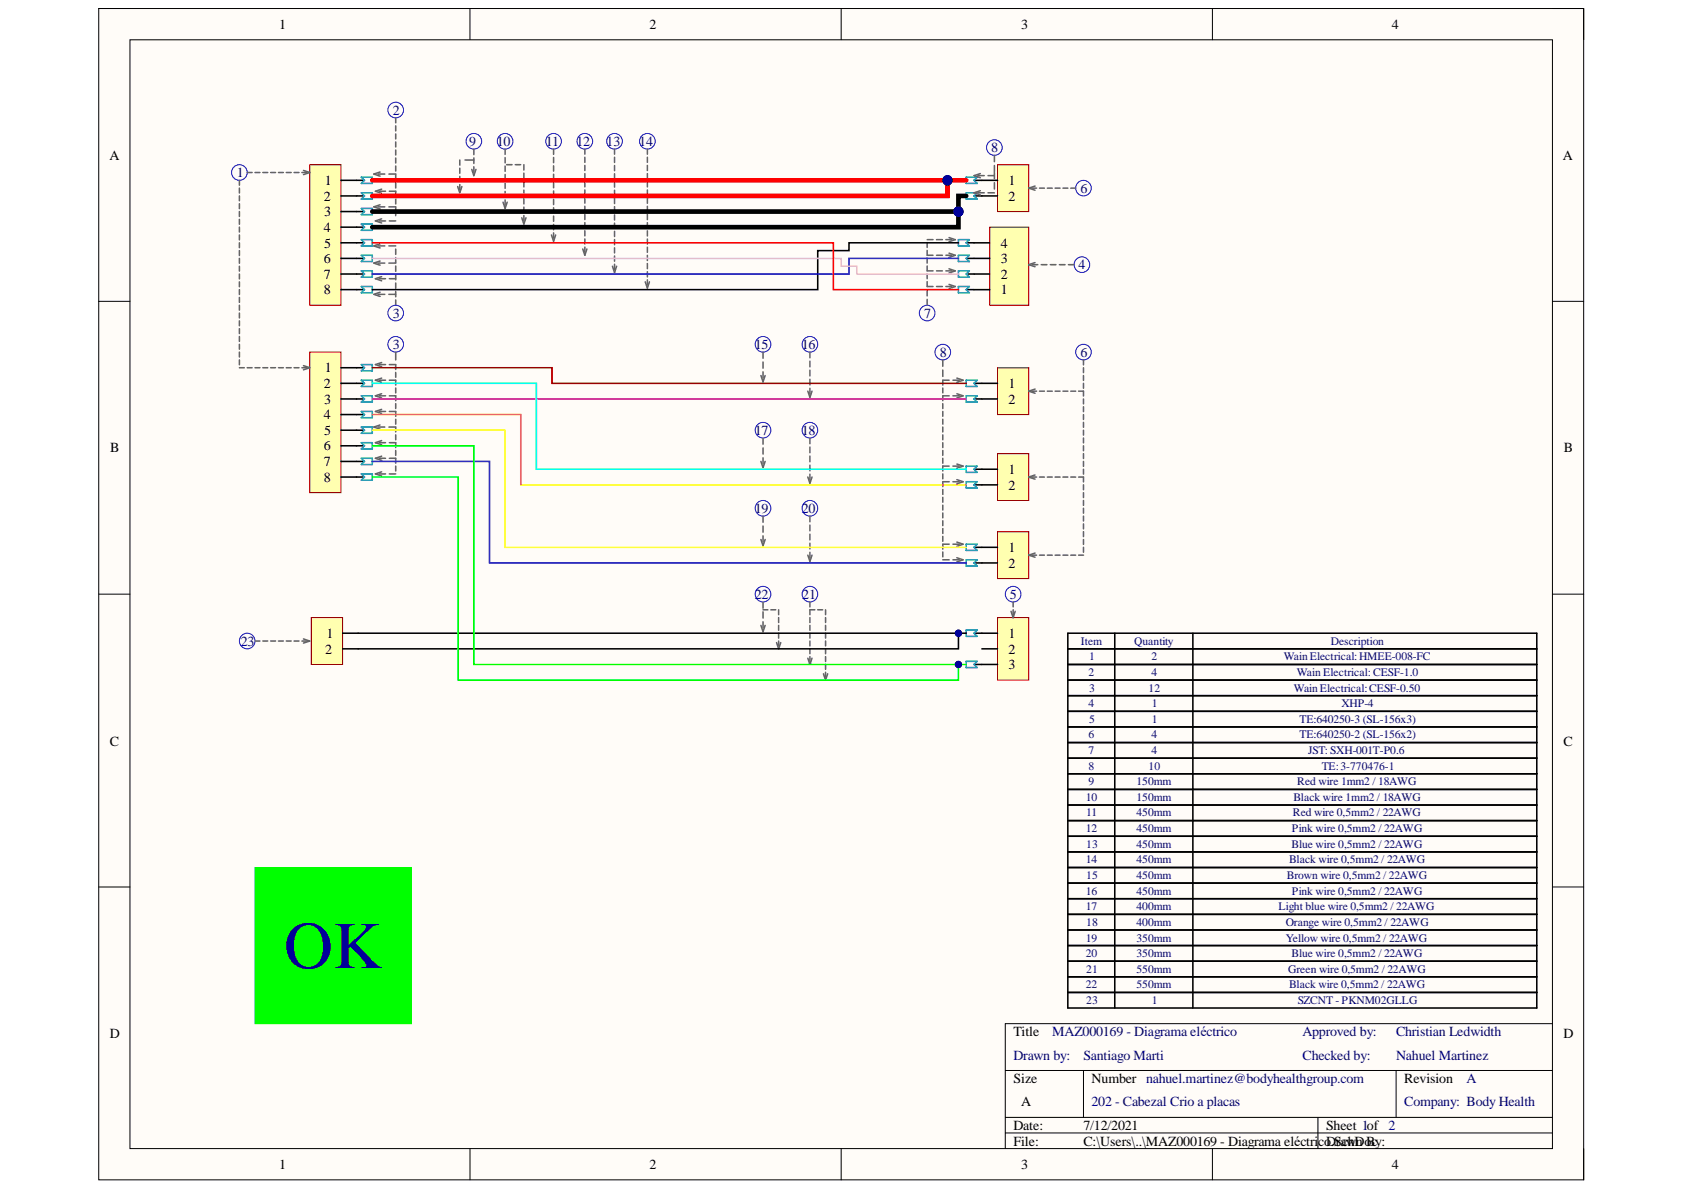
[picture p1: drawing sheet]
<svg xmlns="http://www.w3.org/2000/svg" width="297mm" height="210mm" viewBox="0 0 297 210" stroke-linecap="round" stroke-linejoin="round" font-family="sans-serif">
<path d="M17.4 1.5h261.9v206.6h-261.9z" fill-rule="evenodd" fill="#fffcf8"/>
<path d="M17.4 1.5h261.9v206.6h-261.9z" fill="none" stroke="#000" stroke-width=".18"/>
<path d="M22.9 7h250.9v195.6h-250.9z" fill-rule="evenodd" fill="#fffcf8"/>
<g fill="none" stroke="#000" stroke-width=".18">
<path d="M17.4 1.5h5.5M22.9 7h250.9v195.6h-250.9zM82.9 1.5v5.5M148.4 1.5v5.5M213.9 1.5v5.5M273.8 1.5h5.5v5.5M17.4 53.2h5.5M273.8 53.2h5.5M17.4 104.8h5.5M273.8 104.8h5.5M17.4 156.5h5.5M273.8 156.5h5.5"/>
<path d="M177.3 188.8h96.5M177.3 197.1h96.5M177.3 199.8h96.5M191.1 188.8v8.3M232.5 197.1v5.5M246.3 188.8v8.3M273.8 180.6h-96.5v22M82.9 202.6v5.5M148.4 202.6v5.5M213.9 202.6v5.5M279.3 202.6v5.5"/>
</g>
<g fill="none" stroke="#000" stroke-width=".27">
<path d="M188.4 111.7h82.7v38.6h-82.7zM188.4 114.4h82.7M188.4 117.2h82.7M188.4 120h82.7M196.6 111.7v38.6M210.4 111.7v38.6M188.4 122.7h82.7M188.4 125.5h82.7M188.4 128.2h82.7M188.4 131h82.7M188.4 133.7h82.7M188.4 136.5h82.7"/>
<path d="M188.4 139.2h82.7M188.4 142h82.7M188.4 144.7h82.7M188.4 147.5h82.7"/>
</g>
<circle cx="42.2" cy="30.4" r="1.38" fill="none" stroke="#00f" stroke-width=".18"/>
<path d="M54.6 29.1h5.5v24.7h-5.5z" fill-rule="evenodd" fill="#ffffb0"/>
<path d="M54.6 29.1h5.5v24.7h-5.5z" fill="none" stroke="#800000" stroke-width=".18"/>
<path d="M60.1 31.8h2.8M60.1 34.6h2.8M60.1 37.3h2.8M60.1 40.1h2.8M60.1 42.8h2.8M60.1 45.6h2.8M60.1 48.3h2.8M60.1 51.1h2.8" fill="none" stroke="#000" stroke-width=".27"/>
<path d="M54.6 62.1h5.5v24.8h-5.5z" fill-rule="evenodd" fill="#ffffb0"/>
<path d="M54.6 62.1h5.5v24.8h-5.5z" fill="none" stroke="#800000" stroke-width=".18"/>
<g fill="none" stroke="#000" stroke-width=".27">
<path d="M62.9 31.8h1.4M62.9 34.6h1.4M62.9 37.3h1.4M62.9 40.1h1.4M62.9 42.8h1.4M62.9 45.6h1.4M62.9 48.3h1.4M62.9 51.1h1.4M60.1 64.9h4.2M60.1 67.6h4.2M60.1 70.4h4.2M60.1 73.1h4.2"/>
<path d="M60.1 75.9h4.2M60.1 78.6h4.2M60.1 81.4h4.2M60.1 84.1h4.2"/>
</g>
<g fill="none" stroke="#009cca" stroke-width=".27">
<path d="M63.7 31.3h2v1.1h-2l.6-.6zM63.7 34h2v1.1h-2l.6-.5zM63.7 36.8h2v1.1h-2l.6-.6zM63.7 39.5h2v1.1h-2l.6-.5zM63.7 42.3h2v1.1h-2l.6-.6zM63.7 45h2v1.1h-2l.6-.5zM63.7 47.8h2v1.1h-2l.6-.6zM63.7 50.5h2v1.1h-2l.6-.5zM63.7 64.3h2v1.1h-2l.6-.5zM63.7 67.1h2v1.1h-2l.6-.6zM63.7 69.8h2v1.1h-2l.6-.5zM63.7 72.6h2v1.1h-2l.6-.6z"/>
<path d="M63.7 75.3h2v1.1h-2l.6-.5zM63.7 78.1h2v1.1h-2l.6-.6zM63.7 80.8h2v1.1h-2l.6-.5zM63.7 83.6h2v1.1h-2l.6-.6z"/>
</g>
<g fill="none" stroke="#00f" stroke-width=".18">
<circle cx="69.8" cy="19.4" r="1.38"/>
<circle cx="178.7" cy="104.8" r="1.38"/>
</g>
<path d="M174.6 40.1h6.9v13.8h-6.9z" fill-rule="evenodd" fill="#ffffb0"/>
<path d="M174.6 40.1h6.9v13.8h-6.9z" fill="none" stroke="#800000" stroke-width=".18"/>
<path d="M171.8 51.1h2.8M171.8 48.3h2.8M171.8 45.6h2.8M171.8 42.8h2.8" fill="none" stroke="#000" stroke-width=".27"/>
<circle cx="190.8" cy="46.7" r="1.38" fill="none" stroke="#00f" stroke-width=".18"/>
<path d="M176 108.9h5.5v11.1h-5.5z" fill-rule="evenodd" fill="#ffffb0"/>
<path d="M176 108.9h5.5v11.1h-5.5z" fill="none" stroke="#800000" stroke-width=".18"/>
<path d="M173.2 111.7h2.8M173.2 114.4h2.8M173.2 117.2h2.8" fill="none" stroke="#000" stroke-width=".27"/>
<circle cx="191.1" cy="62.1" r="1.38" fill="none" stroke="#00f" stroke-width=".18"/>
<path d="M176 29.1h5.5v8.2h-5.5z" fill-rule="evenodd" fill="#ffffb0"/>
<path d="M176 29.1h5.5v8.2h-5.5z" fill="none" stroke="#800000" stroke-width=".18"/>
<path d="M173.2 31.8h2.8M173.2 34.6h2.8" fill="none" stroke="#000" stroke-width=".27"/>
<path d="M176 64.9h5.5v8.2h-5.5z" fill-rule="evenodd" fill="#ffffb0"/>
<path d="M176 64.9h5.5v8.2h-5.5z" fill="none" stroke="#800000" stroke-width=".18"/>
<path d="M173.2 67.6h2.8M173.2 70.4h2.8" fill="none" stroke="#000" stroke-width=".27"/>
<path d="M176 80h5.5v8.3h-5.5z" fill-rule="evenodd" fill="#ffffb0"/>
<path d="M176 80h5.5v8.3h-5.5z" fill="none" stroke="#800000" stroke-width=".18"/>
<path d="M173.2 82.8h2.8M173.2 85.5h2.8" fill="none" stroke="#000" stroke-width=".27"/>
<path d="M176 93.8h5.5v8.3h-5.5z" fill-rule="evenodd" fill="#ffffb0"/>
<path d="M176 93.8h5.5v8.3h-5.5z" fill="none" stroke="#800000" stroke-width=".18"/>
<g fill="none" stroke="#000" stroke-width=".27">
<path d="M171.8 31.8h1.4M171.8 34.6h1.4M170.4 42.8h1.4M170.4 45.6h1.4M170.4 48.3h1.4M170.4 51.1h1.4M171.8 67.6h1.4M171.8 70.4h1.4M171.8 96.5h4.2M171.8 99.3h4.2M171.8 82.8h1.4M171.8 85.5h1.4"/>
<path d="M171.8 111.7h1.4M171.8 117.2h1.4M188.4 150.3h82.7v22h-82.7zM188.4 153h82.7M188.4 155.8h82.7M188.4 158.5h82.7M196.6 150.3v22M210.4 150.3v22M188.4 161.3h82.7M188.4 164h82.7M188.4 166.8h82.7M188.4 169.5h82.7"/>
</g>
<g fill="none" stroke="#009cca" stroke-width=".27">
<path d="M170.4 31.3h2l-.6 .5 .6 .6h-2zM170.4 34h2l-.6 .6 .6 .5h-2zM169.1 42.3h1.9l-.6 .5 .6 .6h-1.9zM169.1 45h1.9l-.6 .6 .6 .5h-1.9zM169.1 47.8h1.9l-.6 .5 .6 .6h-1.9zM169.1 50.5h1.9l-.6 .6 .6 .5h-1.9zM170.4 67.1h2l-.6 .5 .6 .6h-2zM170.4 69.8h2l-.6 .6 .6 .5h-2zM170.4 82.2h2l-.6 .6 .6 .5h-2zM170.4 85h2l-.6 .5 .6 .6h-2zM170.4 96h2l-.6 .5 .6 .6h-2zM170.4 98.7h2l-.6 .6 .6 .5h-2z"/>
<path d="M170.4 111.1h2l-.6 .6 .6 .5h-2zM170.4 116.7h2l-.6 .5 .6 .6h-2z"/>
</g>
<g fill="none" stroke="#00f" stroke-width=".18">
<circle cx="83.6" cy="24.9" r="1.38"/>
<circle cx="89.1" cy="24.9" r="1.38"/>
<circle cx="97.6" cy="24.9" r="1.38"/>
<circle cx="103.2" cy="24.9" r="1.38"/>
<circle cx="108.4" cy="24.9" r="1.38"/>
<circle cx="114.2" cy="24.9" r="1.38"/>
<circle cx="175.4" cy="26" r="1.38"/>
<circle cx="191.1" cy="33.2" r="1.37"/>
<circle cx="163.5" cy="55.2" r="1.38"/>
<circle cx="69.8" cy="60.7" r="1.38"/>
<circle cx="134.6" cy="60.7" r="1.38"/>
<circle cx="142.9" cy="60.7" r="1.38"/>
<circle cx="166.3" cy="62.1" r="1.38"/>
<circle cx="43.6" cy="113.1" r="1.38"/>
</g>
<g fill="none" stroke="#646464" stroke-width=".27">
<path d="M42.2 31.8v.9M42.2 33.2v.8M42.2 34.6v.8M42.2 35.9v.9M42.2 37.3v.9M42.2 38.7v.9M43.6 30.4h.9M45 30.4h.8M46.4 30.4h.8M47.7 30.4h.9M49.1 30.4h.9M50.5 30.4h.9"/>
<path d="M51.9 30.4h.8M53.3 30.4h.8M53.5 30.1l1.1 .3-1.1 .4M66.7 30.7h1.2M66.9 39h1.1M67 30.3l-1.1 .4 1.1 .4M67.3 38.6l-1.1 .4 1.1 .3M68.6 30.7h1.2v.9M68.7 39h1.1M69.8 20.8v.9M69.8 22.2v.9M69.8 23.6v.9"/>
<path d="M69.8 25v.9M69.8 26.5v.8M69.8 27.9v.9M69.8 29.3v.9M80.7 32.9l.4 1.1 .4-1.1M81.1 28.2v.9M81.1 29.7v.9M81.1 31.1v.9M81.1 32.6v.9M82 28.2h1.6M83.2 29.9l.4 1.1 .4-1.1M83.6 26.3v1"/>
<path d="M83.6 27.9v.9M83.6 29.4v1M88.7 35.7l.4 1.1 .4-1.1M89.1 26.3v.9M89.1 27.8v.9M89.1 29.3v.9M89.1 30.8v.9M89.1 32.3v.9M89.1 33.8v.9M89.1 35.3v.9M89.4 29.1h.9M90.9 29.1h.9"/>
<path d="M92 38.4l.4 1.1 .4-1.1M92.4 29.1v.9M92.4 30.5v1M92.4 32v1M92.4 33.5v1M92.4 35v1M92.4 36.5v1M92.4 38v1M97.6 26.3v.9M97.6 27.8v.9M97.6 29.3v.9M97.6 30.7v1"/>
<path d="M97.6 32.2v.9M97.6 33.7v.9M97.6 35.2v.9M97.6 36.6v1M97.6 38.1v.9M97.6 39.6v.9M103.2 26.3v.9M103.2 27.7v.9M103.2 29.2v.9M103.2 30.6v.9M103.2 32.1v.9M103.2 33.5v.9"/>
<path d="M103.2 34.9v.9M103.2 36.4v.9M103.2 37.8v.9M103.2 39.3v.9M108.4 26.3v.9M108.4 27.7v1M108.4 29.2v.9M108.4 30.7v.9M108.4 32.1v.9M108.4 33.6v.9M108.4 35v.9M108.4 36.5v.9"/>
<path d="M108.4 37.9v.9M108.4 39.4v.9M114.2 26.3v.9M114.2 27.7v.9M114.2 29.2v.9M114.2 30.6v.9M114.2 32.1v.9M114.2 33.5v.9M114.2 35v.9M114.2 36.4v.9M114.2 37.8v.9M114.2 39.3v.9"/>
<path d="M172.5 31h1.1M172.5 34h1.1M172.9 30.6l-1.1 .4 1.1 .3M172.9 33.6l-1.1 .4 1.1 .4M174.3 31h1.1M174.3 34h1.1M175.4 27.4v1.1M175.4 29.2v1.1M175.4 30.4v1.1M175.4 32.2v1.1M182 33.2h.8M182.6 32.8l-1.1 .4 1.1 .4"/>
<path d="M183.4 33.2h.8M184.7 33.2h.9M186.1 33.2h.9M187.5 33.2h.9M188.9 33.2h.8M42.2 40.1v.8M42.2 41.4v.9M42.2 42.8v.9M42.2 44.2v.9M42.2 45.6v.8M42.2 47v.8M42.2 48.3v.9"/>
<path d="M42.2 49.7v.9M42.2 51.1v.8M42.2 52.5v.8M42.2 53.8v.9M42.2 55.2v.9M42.2 56.6v.9M42.2 58v.8M42.2 59.4v.8M65.9 51.9l1.1 .4M66.7 43.4h1.2M67 43l-1.1 .4 1.1 .3M68.6 43.4h1.2"/>
<path d="M69.8 43.9v1M69.8 45.4v1M69.8 51.4v1M69.8 52.9v.9M97.3 41.4l.3 1.2 .4-1.2M97.6 41.1v.9M102.8 43.9l.4 1.1 .3-1.1M103.2 40.7v.9M103.2 42.1v.9M103.2 43.6v.9M108 47l.4 1.1 .4-1.1M108.4 40.8v.9"/>
<path d="M108.4 42.3v.9M108.4 43.7v.9M108.4 45.2v.9M108.4 46.6v.9M113.8 49.7l.4 1.1 .4-1.1M114.2 40.7v.9M114.2 42.2v.9M114.2 43.6v.9M114.2 45v.9M114.2 46.5v.9M114.2 47.9v.9M114.2 49.4v.9"/>
<path d="M163.5 42.8v.9M163.5 44.2v.8h1.1M163.5 45.5v.9M163.5 46.9v.9h1.1M163.5 48.3v.9M163.5 49.7v.8h1.1M163.5 51.2v1M163.5 52.8v1M163.5 42.3h1.1M165.2 42.3h1M165.2 45h1M165.2 47.8h1"/>
<path d="M165.2 50.5h1M166.8 42.3h1.1M166.8 45h1.1M166.8 47.8h1.1M166.8 50.5h1.1M167.4 41.9l1.1 .4-1.1 .3M167.4 44.7l1.1 .3-1.1 .4M167.4 47.4l1.1 .4-1.1 .4M167.4 50.2l1.1 .3-1.1 .4M182.1 46.7h1M182.6 46.3l-1.1 .4 1.1 .3M183.7 46.7h1"/>
<path d="M185.3 46.7h1M186.9 46.7h1M188.5 46.7h1M42.2 60.7v.9M42.2 62.1v.9M42.2 63.5v.8M42.2 64.9h.9M43.6 64.9h.9M45 64.9h.8M46.4 64.9h.8M47.7 64.9h.9M49.1 64.9h.9"/>
<path d="M50.5 64.9h.9M51.9 64.9h.8M53.3 64.9h.8M53.5 64.5l1.1 .4-1.1 .3M66.9 64.3h1.1M67.3 63.9l-1.1 .4 1.1 .4M68.7 64.3h1.1v.9M69.8 62.1v1.4M134.2 66.2l.4 1.1 .4-1.1M134.6 62.1v1.1M134.6 63.9v1M134.6 65.6v1.1"/>
<path d="M142.5 69l.4 1.1 .3-1.1M142.9 62.1v1M142.9 63.7v1M142.9 65.3v1M142.9 66.9v1M142.9 68.5v1M166.3 63.5v1.1M166.3 65.3v1.1M166.3 68.4v.9M166.3 71.2v.9M166.3 72.6v.8M166.3 74v.8"/>
<path d="M166.3 75.3v.9M166.3 76.7v.9M166.3 78.1v.8M166.3 79.5v.8M167.4 67.1h-1.1v.8M167.4 69.8h-1.1v.9M168.1 67.1h1.1M168.1 69.8h1.1M168.8 66.7l1.1 .4-1.1 .3M168.8 69.5l1.1 .3-1.1 .4M182 69h.8M182.6 68.6l-1.1 .4 1.1 .4"/>
<path d="M183.4 69h.8M184.7 69h.9M186.1 69h.9M187.5 69h.9M188.9 69h.8M190.3 69h.8v.9M191.1 63.5v.9M191.1 64.9v.8M191.1 66.2v.9M191.1 67.6v.9M191.1 70.4v.8M191.1 71.7v.9"/>
<path d="M191.1 73.1v.9M191.1 74.5v.9M191.1 75.9v.8M191.1 77.3v.8M191.1 78.6v.9M166.3 80.8v.9M166.3 83.6v.9M166.3 86.3v.9M166.3 87.7v.9M166.3 89.1v.9M166.3 90.5v.8M166.3 91.9v.8"/>
<path d="M166.3 93.2v.9M166.3 94.6v.9M166.3 97.4v.8M166.3 98.7h1.1M167.4 82.2h-1.1v.9M167.4 85h-1.1v.8M167.4 96h-1.1v.9M168.1 82.2h1.1M168.1 85h1.1M168.1 96h1.1M168.1 98.7h1.1M168.8 81.9l1.1 .3-1.1 .4"/>
<path d="M168.8 84.6l1.1 .4-1.1 .3M168.8 95.6l1.1 .4-1.1 .4M168.8 98.4l1.1 .3-1.1 .4M182 84.1h.8M182 97.9h.8M182.6 83.8l-1.1 .3 1.1 .4M182.6 97.6l-1.1 .3 1.1 .4M183.4 84.1h.8M183.4 97.9h.8M184.7 84.1h.9M184.7 97.9h.9M186.1 84.1h.9"/>
<path d="M186.1 97.9h.9M187.5 84.1h.9M187.5 97.9h.9M188.9 84.1h.8M188.9 97.9h.8M190.3 84.1h.8v.9M190.3 97.9h.8M191.1 80v.9M191.1 81.4v.9M191.1 82.8v.8M191.1 85.5v.9M191.1 86.9v.9"/>
<path d="M191.1 88.3v.8M191.1 89.7v.8M191.1 91v.9M191.1 92.4v.9M191.1 93.8v.9M191.1 95.2v.8M191.1 96.5v.9M178.3 107.8l.4 1.1 .4-1.1M178.7 106.2v.8M178.7 107.6v.8"/>
</g>
<path d="M54.9 108.9h5.5v8.3h-5.5z" fill-rule="evenodd" fill="#ffffb0"/>
<path d="M54.9 108.9h5.5v8.3h-5.5z" fill="none" stroke="#800000" stroke-width=".18"/>
<path d="M60.4 111.7h2.8M60.4 114.4h2.8M188.4 175.1h82.7M188.4 172.3h82.7v5.5h-82.7zM196.6 172.3v5.5M210.4 172.3v5.5" fill="none" stroke="#000" stroke-width=".27"/>
<path d="M45 113.1h.8M46.4 113.1h.8M47.7 113.1h.9M49.1 113.1h.9M50.5 113.1h.9M51.9 113.1h.8M53.3 113.1h.8M53.5 112.7l1.1 .4-1.1 .3" fill="none" stroke="#646464" stroke-width=".27"/>
<path d="M45 153h27.6v27.6h-27.6z" fill-rule="evenodd" fill="#0f0"/>
<path d="M45 153h27.6v27.6h-27.6z" fill="none" stroke="#0f0" stroke-width=".18"/>
<g fill="none" stroke="#00f" stroke-width=".18">
<circle cx="134.6" cy="75.9" r="1.38"/>
<circle cx="142.9" cy="75.9" r="1.38"/>
<circle cx="134.6" cy="89.7" r="1.38"/>
<circle cx="142.9" cy="89.7" r="1.38"/>
<circle cx="134.6" cy="104.8" r="1.38"/>
<circle cx="142.9" cy="104.8" r="1.38"/>
</g>
<g fill="none" stroke="#646464" stroke-width=".27">
<path d="M134.6 77.3v1M134.6 79v1.1M142.9 77.3v1M142.9 78.9v1M134.2 81.4l.4 1.1 .4-1.1M134.2 95.2l.4 1.1 .4-1.1M134.6 80.7v1.1M134.6 91v1.1M134.6 92.8v1.1M134.6 94.5v1.1M142.5 84.1l.4 1.1 .3-1.1M142.5 97.9l.4 1.1 .3-1.1"/>
<path d="M142.9 80.5v1M142.9 82.1v1M142.9 83.6v1M142.9 91v1M142.9 92.6v1M142.9 94.2v1M142.9 95.8v1M142.9 97.4v1M134.2 110.3l.4 1.1 .4-1.1M134.6 106.2v1.1M134.6 107.9v1.1M134.6 109.7v1.1"/>
<path d="M134.6 107.6h.9M136 107.6h.8M137 113.3l.3 1.1 .4-1.1M137.3 107.6v.8M137.3 108.9v.9M137.3 110.3v.9M137.3 111.7v.9M137.3 113.1v.8M142.5 116.1l.4 1.1 .3-1.1M142.9 108.9v.9M142.9 110.3v.9M142.9 111.7v.9"/>
<path d="M142.9 113.1v.8M142.9 114.4v.9M142.9 115.8v.9M145.2 118.9l.4 1.1 .4-1.1M145.6 108.9v.9M145.6 110.3v.9M145.6 111.7v.9M145.6 113.1v.8M145.6 114.4v.9M145.6 115.8v.9M145.6 117.2v.9M145.6 118.6v.8"/>
</g>
<path d="M167.1 31.8v2.8h-101.4" fill="none" stroke="#f00" stroke-width=".82"/>
<circle cx="167.1" cy="31.8" r=".83" fill="#000080"/>
<circle cx="167.1" cy="31.8" r=".83" fill="none" stroke="#000080" stroke-width=".18"/>
<path d="M169.1 111.7v2.7h-105.9" fill="none" stroke="#000" stroke-width=".27"/>
<circle cx="169.1" cy="111.7" r=".55" fill="#000080"/>
<circle cx="169.1" cy="111.7" r=".55" fill="none" stroke="#000080" stroke-width=".18"/>
<path d="M63.2 111.7h107.2" fill="none" stroke="#000" stroke-width=".27"/>
<circle cx="169.1" cy="111.7" r=".55" fill="#000080"/>
<circle cx="169.1" cy="111.7" r=".55" fill="none" stroke="#000080" stroke-width=".18"/>
<path d="M65.7 84.1h15.1v35.9h88.3v-2.8" fill="none" stroke="#0f0" stroke-width=".27"/>
<circle cx="169.1" cy="117.2" r=".55" fill="#000080"/>
<circle cx="169.1" cy="117.2" r=".55" fill="none" stroke="#000080" stroke-width=".18"/>
<path d="M65.7 81.4h20.6v17.9h84.1" fill="none" stroke="#00f" stroke-width=".27"/>
<path d="M65.7 78.6h17.9v38.6h86.8" fill="none" stroke="#0f0" stroke-width=".27"/>
<circle cx="169.1" cy="117.2" r=".55" fill="#000080"/>
<circle cx="169.1" cy="117.2" r=".55" fill="none" stroke="#000080" stroke-width=".18"/>
<path d="M65.7 75.9h23.4v20.6h81.3" fill="none" stroke="#ff0" stroke-width=".27"/>
<path d="M65.7 73.1h26.2v12.4h78.5" fill="none" stroke="#f90" stroke-width=".27"/>
<path d="M65.7 70.4h104.7" fill="none" stroke="#f0f" stroke-width=".27"/>
<path d="M65.7 67.6h28.9v15.2h75.8" fill="none" stroke="#0ff" stroke-width=".27"/>
<path d="M65.7 64.9h31.7v2.7h73" fill="none" stroke="#980000" stroke-width=".27"/>
<path d="M169.1 42.8h-19.3v1.4h-5.6v6.9h-78.5" fill="none" stroke="#000" stroke-width=".27"/>
<path d="M169.1 45.6h-19.3v2.7h-84.1" fill="none" stroke="#00f" stroke-width=".27"/>
<path d="M65.7 45.6h82.7v1.4h2.7v1.3h18" fill="none" stroke="#f9f" stroke-width=".27"/>
<path d="M65.7 42.8h81.3v8.3h22.1" fill="none" stroke="#f00" stroke-width=".27"/>
<path d="M169.1 37.3v2.8h-103.4" fill="none" stroke="#000" stroke-width=".82"/>
<circle cx="169.1" cy="37.3" r=".83" fill="#000080"/>
<circle cx="169.1" cy="37.3" r=".83" fill="none" stroke="#000080" stroke-width=".18"/>
<path d="M170.4 34.6h-1.3v2.7h-103.4" fill="none" stroke="#000" stroke-width=".82"/>
<circle cx="169.1" cy="37.3" r=".83" fill="#000080"/>
<circle cx="169.1" cy="37.3" r=".83" fill="none" stroke="#000080" stroke-width=".18"/>
<path d="M65.7 31.8h104.7" fill="none" stroke="#f00" stroke-width=".82"/>
<circle cx="167.1" cy="31.8" r=".83" fill="#000080"/>
<circle cx="167.1" cy="31.8" r=".83" fill="none" stroke="#000080" stroke-width=".18"/>
<circle cx="69.8" cy="55.2" r="1.38" fill="none" stroke="#00f" stroke-width=".18"/>
<text font-size="11.9" fill="#000080" x="50.1" y="170.8">OK</text>
<g font-size="2.8" fill="#646464">
<text x="63.1" y="37.2">COSoc7B</text>
<text x="63.1" y="51">COSoc13B</text>
<text x="63.1" y="67.6">COSoc17B</text>
<text x="63.1" y="70.4">COSoc18B</text>
<text x="63.1" y="73.2">COSoc20B</text>
<text x="63.1" y="76">COSoc22B</text>
<text x="63.1" y="81.3">COSoc24B</text>
<text x="63.1" y="84.2">COSoc25B</text>
<text x="141.5" y="108.1">COCab?</text>
</g>
<g font-size="2.5">
<text x="49.2" y="5.1">1</text>
<text x="114.5" y="5.1">2</text>
<text x="180.1" y="5.1">3</text>
<text x="245.5" y="5.1">4</text>
<text x="19.3" y="28.1">A</text>
<text x="275.7" y="28.1">A</text>
<text x="57.1" y="35.4">2</text>
<text x="57.3" y="32.6">1</text>
<text x="177.9" y="32.6">1</text>
<text x="177.9" y="35.4">2</text>
<text x="57.1" y="40.9">4</text>
<text x="57.2" y="38.1">3</text>
<text x="57.1" y="46.4">6</text>
<text x="57.2" y="43.7">5</text>
<text x="176.5" y="46.4">3</text>
<text x="176.5" y="43.7">4</text>
<text x="57.1" y="49.2">7</text>
<text x="57.1" y="51.9">8</text>
<text x="176.5" y="51.9">1</text>
<text x="176.5" y="49.2">2</text>
<text x="57.3" y="65.7">1</text>
<text x="57.1" y="68.5">2</text>
<text x="57.2" y="71.3">3</text>
<text x="177.9" y="68.5">1</text>
<text x="177.9" y="71.3">2</text>
<text x="57.1" y="74">4</text>
<text x="57.2" y="76.7">5</text>
<text x="19.5" y="79.8">B</text>
<text x="57.1" y="79.4">6</text>
<text x="57.1" y="82.2">7</text>
<text x="177.9" y="83.6">1</text>
<text x="275.9" y="79.8">B</text>
<text x="57.1" y="85">8</text>
<text x="177.9" y="86.4">2</text>
<text x="177.9" y="97.4">1</text>
<text x="177.9" y="100.2">2</text>
<text x="57.6" y="112.6">1</text>
<text x="177.9" y="112.6">1</text>
<text x="57.4" y="115.3">2</text>
<text x="177.9" y="115.3">2</text>
<text x="177.9" y="118.1">3</text>
<text x="19.4" y="131.5">C</text>
<text x="275.8" y="131.5">C</text>
<text x="19.4" y="183.1">D</text>
<text x="178.7" y="182.8">Title</text>
<text x="275.8" y="183.1">D</text>
<text x="178.7" y="191">Size</text>
<text x="192.5" y="191">Number nahuel.martinez@bodyhealthgroup.com</text>
<text x="247.7" y="191">Revision</text>
<text x="180.1" y="195.2">A</text>
<text x="178.7" y="199.3">Date:</text>
<text x="178.7" y="202.1">File:</text>
<text x="191.1" y="199.3">7/12/2021</text>
<text x="191.1" y="202.1">C:\Users\..\MAZ000169 - Diagrama eléctricoDrawn By:</text>
<text x="233.9" y="199.3">Sheet 1of 2</text>
<text x="234.8" y="202.1">.SchDoc</text>
<text x="49.2" y="206.2">1</text>
<text x="114.5" y="206.2">2</text>
<text x="180.1" y="206.2">3</text>
<text x="245.5" y="206.2">4</text>
</g>
<g font-size="2.5" fill="#000080">
<text x="69.3" y="20.3">2</text>
<text x="82.7" y="25.8">9</text>
<text x="87.6" y="25.8">10</text>
<text x="96.3" y="25.8">11</text>
<text x="101.7" y="25.8">12</text>
<text x="107" y="25.8">13</text>
<text x="112.8" y="25.8">14</text>
<text x="174.9" y="26.9">8</text>
<text x="41.8" y="31.3">1</text>
<text x="190.6" y="34.1">6</text>
<text x="190.2" y="47.5">4</text>
<text x="69.3" y="56">3</text>
<text x="163" y="56">7</text>
<text x="69.3" y="61.6">3</text>
<text x="133.1" y="61.6">15</text>
<text x="141.4" y="61.6">16</text>
<text x="165.8" y="63">8</text>
<text x="190.6" y="63">6</text>
<text x="133.1" y="76.7">17</text>
<text x="141.4" y="76.7">18</text>
<text x="133.1" y="90.5">19</text>
<text x="141.4" y="90.5">20</text>
<text x="133.1" y="105.6">22</text>
<text x="141.5" y="105.6">21</text>
<text x="178.1" y="105.6">5</text>
<text x="42.5" y="113.9">23</text>
<text x="185.6" y="182.8">MAZ000169 - Diagrama eléctrico</text>
<text x="229.8" y="182.8">Approved by:</text>
<text x="246.2" y="182.8">Christian Ledwidth</text>
<text x="178.7" y="187">Drawn by:</text>
<text x="191.1" y="187">Santiago Marti</text>
<text x="229.8" y="187">Checked by:</text>
<text x="246.2" y="187">Nahuel Martinez</text>
<text x="258.7" y="191">A</text>
<text x="192.5" y="195.2">202 - Cabezal Crio a placas</text>
<text x="247.7" y="195.2">Company: Body Health</text>
</g>
<g font-size="2.5" fill="#646464">
<text x="63.1" y="34.5">COSoc5B</text>
<text x="63.1" y="48.3">COSoc12B</text>
<text x="63.1" y="78.6">COSoc23B</text>
</g>
<g font-size="2" fill="#000080">
<text x="190.7" y="113.8">Item</text>
<text x="200.1" y="113.8">Quantity</text>
<text x="234.7" y="113.8">Description</text>
<text x="192" y="119.3">2</text>
<text x="192.1" y="116.5">1</text>
<text x="203.1" y="116.5">2</text>
<text x="203.1" y="119.3">4</text>
<text x="226.5" y="116.5">WainElectrical:HMEE-008-FC</text>
<text x="228.7" y="119.3">Wain Electrical: CESF-1.0</text>
<text x="192" y="124.7">4</text>
<text x="192.1" y="122">3</text>
<text x="202.6" y="122">12</text>
<text x="203.2" y="124.7">1</text>
<text x="228.2" y="122">WainElectrical:CESF-0.50</text>
<text x="236.6" y="124.7">XHP-4</text>
<text x="192" y="130.2">6</text>
<text x="192.1" y="127.5">5</text>
<text x="203.1" y="130.2">4</text>
<text x="203.2" y="127.5">1</text>
<text x="229.2" y="127.5">TE:640250-3 (SL-156x3)</text>
<text x="229.2" y="130.2">TE:640250-2 (SL-156x2)</text>
<text x="192" y="133">7</text>
<text x="192" y="135.8">8</text>
<text x="202.6" y="135.8">10</text>
<text x="203.1" y="133">4</text>
<text x="230.8" y="133">JST: SXH-001T-P0.6</text>
<text x="233.1" y="135.8">TE:3-770476-1</text>
<text x="191.5" y="141.3">10</text>
<text x="192" y="138.5">9</text>
<text x="200.5" y="138.5">150mm</text>
<text x="200.5" y="141.3">150mm</text>
<text x="228.1" y="141.3">Black wire 1mm2 / 18AWG</text>
<text x="228.8" y="138.5">Red wire 1mm2 / 18AWG</text>
<text x="191.5" y="146.8">12</text>
<text x="191.6" y="144">11</text>
<text x="191.6" y="149.6">13</text>
<text x="200.5" y="144">450mm</text>
<text x="200.5" y="146.8">450mm</text>
<text x="200.5" y="149.6">450mm</text>
<text x="227.8" y="149.6">Blue wire 0,5mm2 / 22AWG</text>
<text x="227.9" y="146.8">Pink wire 0,5mm2 / 22AWG</text>
<text x="228.1" y="144">Red wire 0,5mm2 / 22AWG</text>
<text x="191.5" y="152.3">14</text>
<text x="191.6" y="155.1">15</text>
<text x="200.5" y="152.3">450mm</text>
<text x="200.5" y="155.1">450mm</text>
<text x="227" y="155.1">Brown wire 0,5mm2 / 22AWG</text>
<text x="227.4" y="152.3">Black wire 0,5mm2 / 22AWG</text>
<text x="191.5" y="157.8">16</text>
<text x="191.5" y="160.6">17</text>
<text x="200.5" y="157.8">450mm</text>
<text x="200.5" y="160.6">400mm</text>
<text x="225.5" y="160.6">Light blue wire 0,5mm2 / 22AWG</text>
<text x="227.9" y="157.8">Pink wire 0,5mm2 / 22AWG</text>
<text x="191.5" y="166.1">19</text>
<text x="191.6" y="163.4">18</text>
<text x="200.5" y="163.4">400mm</text>
<text x="200.5" y="166.1">350mm</text>
<text x="226.8" y="163.4">Orange wire 0,5mm2 / 22AWG</text>
<text x="226.8" y="166.1">Yellow wire 0,5mm2 / 22AWG</text>
<text x="191.5" y="168.9">20</text>
<text x="191.6" y="171.6">21</text>
<text x="200.5" y="168.9">350mm</text>
<text x="200.5" y="171.6">550mm</text>
<text x="227.2" y="171.6">Green wire 0,5mm2 / 22AWG</text>
<text x="227.8" y="168.9">Blue wire 0,5mm2 / 22AWG</text>
<text x="191.5" y="174.4">22</text>
<text x="191.6" y="177.1">23</text>
<text x="200.5" y="174.4">550mm</text>
<text x="203.2" y="177.1">1</text>
<text x="227.4" y="174.4">Black wire 0,5mm2 / 22AWG</text>
<text x="228.9" y="177.1">SZCNT - PKNM02GLLG</text>
</g>
</svg>
